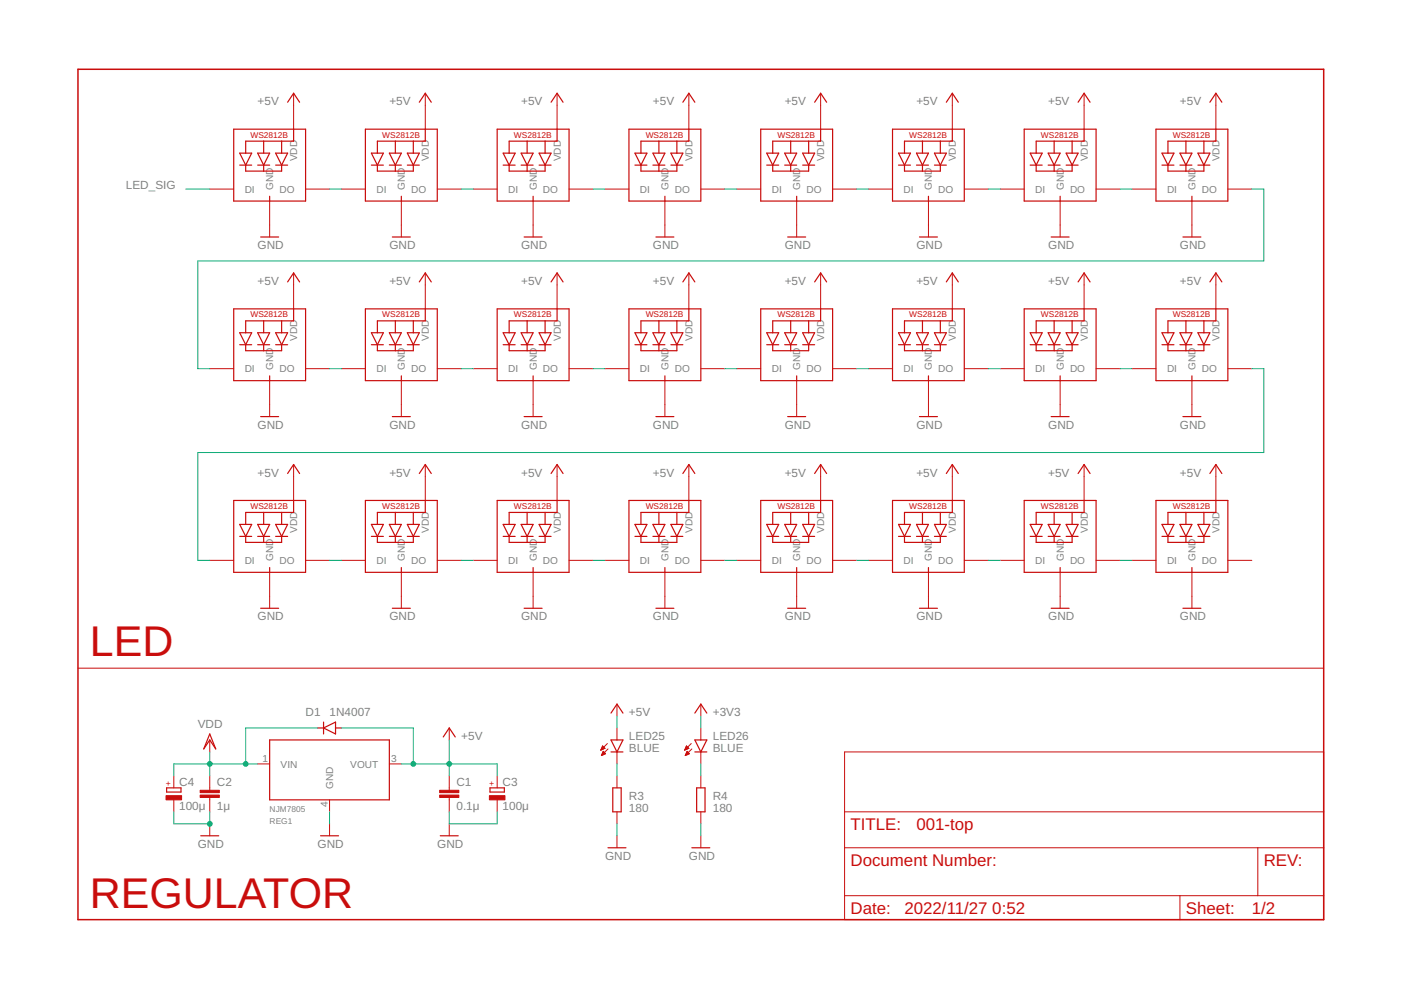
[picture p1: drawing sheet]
<svg xmlns="http://www.w3.org/2000/svg" width="297mm" height="210mm" viewBox="0 0 297 210" stroke-linecap="round" stroke-linejoin="round" font-family="sans-serif">
<g fill="none" stroke="#c90d0c" stroke-width=".21">
<path d="M62.3 19.8v7.6M90.2 19.8v7.6M118.1 19.8v7.6M146 19.8v7.6M174 19.8v7.6M201.9 19.8v7.6M229.8 19.8v7.6M257.8 19.8v7.6M44.5 40.1h5.1M57.2 42.6v7.6M62.3 57.9v7.6M64.8 40.1h5.1"/>
<path d="M72.4 40.1h5.1M85.1 42.6v7.6M90.2 57.9v7.6M92.7 40.1h5.1M100.3 40.1h5.1M113 42.6v7.6M118.1 57.9v7.6M120.6 40.1h5.1M128.3 40.1h5M141 42.6v7.6M146 57.9v7.6M148.6 40.1h5.1"/>
<path d="M156.2 40.1h5.1M168.9 42.6v7.6M174 57.9v7.6M176.5 40.1h5.1M184.1 40.1h5.1M196.8 42.6v7.6M201.9 57.9v7.6M204.4 40.1h5.1M212.1 40.1h5M224.8 42.6v7.6M229.8 57.9v7.6M232.4 40.1h5.1"/>
<path d="M240 40.1h5.1M252.7 42.6v7.6M257.8 57.9v7.6M260.3 40.1h5.1M44.5 78.2h5.1M64.8 78.2h5.1M72.4 78.2h5.1M92.7 78.2h5.1M100.3 78.2h5.1M120.6 78.2h5.1M128.3 78.2h5M148.6 78.2h5.1"/>
<path d="M156.2 78.2h5.1M176.5 78.2h5.1M184.1 78.2h5.1M204.4 78.2h5.1M212.1 78.2h5M232.4 78.2h5.1M240 78.2h5.1M260.3 78.2h5.1M57.2 80.7v7.6M62.3 98.5v7.6M85.1 80.7v7.6M90.2 98.5v7.6"/>
<path d="M113 80.7v7.6M118.1 98.5v7.6M141 80.7v7.6M146 98.5v7.6M168.9 80.7v7.6M174 98.5v7.6M196.8 80.7v7.6M201.9 98.5v7.6M224.8 80.7v7.6M229.8 98.5v7.6M252.7 80.7v7.6M257.8 98.5v7.6"/>
<path d="M44.5 118.8h5.1M64.8 118.8h5.1M72.4 118.8h5.1M92.7 118.8h5.1M100.3 118.8h5.1M120.6 118.8h5.1M128.3 118.8h5M148.6 118.8h5.1M156.2 118.8h5.1M176.5 118.8h5.1M184.1 118.8h5.1M204.4 118.8h5.1"/>
<path d="M212.1 118.8h5M232.4 118.8h5.1M240 118.8h5.1M260.3 118.8h5.1M57.2 121.3v7.7M85.1 121.3v7.7M113 121.3v7.7M141 121.3v7.7M168.9 121.3v7.7M196.8 121.3v7.7M224.8 121.3v7.7M252.7 121.3v7.7"/>
<path d="M16.5 141.7h264.1M44.5 156.9v2.5M95.2 154.3v2.6M127.4 159h.1M127.4 158.9h.3M127.5 158.8h.5M127.6 158.7h.6M127.6 158.6h.6M127.6 159.9h.6M127.7 158.4h.3M127.7 158.3h.2M127.7 159.8h.7"/>
<path d="M127.7 158.2h.1M127.7 159.6h.5M127.8 158.2l.5 .5-.9 .3zM127.8 159.5h.3M127.8 159.4h.2M127.9 159.3l.5 .5-.9 .4zM128.8 157.6l-1.4 1.4M128.9 158.8l-1.4 1.4M130.8 149.3v2.5M130.8 154.3v2.6M130.8 159.4v2.6M145.2 159h.1"/>
<path d="M145.2 158.9h.3M145.3 158.8h.5M145.3 158.7h.7M145.4 158.6h.5M145.4 158.4h.4M145.4 159.9h.6M145.5 158.3h.2M145.5 159.8h.6M145.5 158.2h.1M145.5 159.6h.5M145.5 158.2l.5 .5-.8 .3zM145.6 159.5h.3"/>
<path d="M145.6 159.4h.2M145.7 159.3l.5 .5-.9 .4zM146.6 157.6l-1.4 1.4M146.7 158.8l-1.4 1.4M148.6 149.3v2.5M148.6 154.3v2.6M148.6 159.4v2.6M179.1 159.4h101.5v35.6h-101.5zM36.9 164.5v2.5M36.9 169.6v2.5M44.5 164.5v3.1M44.5 169.1v3"/>
<path d="M44.5 174.7v2.5M54.6 162h2.6M69.9 169.6v2.5M69.9 174.7v2.5M82.5 162h2.6M95.2 164.5v3.1M95.2 169.1v3M95.2 174.7v2.5M105.4 164.5v2.5M105.4 169.6v2.5M127.5 160.1h.2M127.6 160h.4"/>
<path d="M130.8 164.5v2.5M130.8 172.1v2.6M130.8 177.2v2.5M145.3 160.1h.1M145.4 160h.3M148.6 164.5v2.5M148.6 172.1v2.6M148.6 177.2v2.5M179.1 179.7h101.5M179.1 172.1h101.5M266.7 179.7v10.2M179.1 189.9h101.5"/>
<path d="M250.2 189.9v5.1"/>
</g>
<path d="M16.5 14.7h264.1v180.3h-264.1z" fill="none" stroke="#c90d0c" stroke-width=".32"/>
<g fill="none" stroke="#c90d0c" stroke-width=".25">
<path d="M49.6 27.4h15.2v15.2h-15.2zM50.8 32.5h2.6l-1.3 2.5zM50.8 35h2.6M52.1 35v1.3h7.6v-1.3M54.6 32.5h2.6l-1.3 2.5zM54.6 35h2.6M55.9 29.9v2.6M55.9 35v1.3M58.4 32.5h2.6l-1.3 2.5zM58.4 35h2.6M59.7 29.9v2.6M61 21.7l1.3-1.9 1.2 1.9"/>
<path d="M62.3 27.4v2.5h-10.2v2.6M77.5 27.4h15.2v15.2h-15.2zM78.7 32.5h2.6l-1.3 2.5zM78.7 35h2.6M80 35v1.3h7.6v-1.3M82.5 32.5h2.6l-1.3 2.5zM82.5 35h2.6M83.8 29.9v2.6M83.8 35v1.3M86.4 32.5h2.5l-1.3 2.5zM86.4 35h2.5M87.6 29.9v2.6"/>
<path d="M88.9 21.7l1.3-1.9 1.2 1.9M90.2 27.4v2.5h-10.2v2.6M105.4 27.4h15.2v15.2h-15.2zM106.7 32.5h2.5l-1.3 2.5zM106.7 35h2.5M107.9 35v1.3h7.7v-1.3M110.5 32.5h2.5l-1.2 2.5zM110.5 35h2.5M111.8 29.9v2.6M111.8 35v1.3M114.3 32.5h2.5l-1.2 2.5zM114.3 35h2.5"/>
<path d="M115.6 29.9v2.6M116.8 21.7l1.3-1.9 1.3 1.9M118.1 27.4v2.5h-10.2v2.6M133.3 27.4h15.3v15.2h-15.3zM134.6 32.5h2.6l-1.3 2.5zM134.6 35h2.6M135.9 35v1.3h7.6v-1.3M138.4 32.5h2.6l-1.3 2.5zM138.4 35h2.6M139.7 29.9v2.6M139.7 35v1.3M142.2 32.5h2.6l-1.3 2.5z"/>
<path d="M142.2 35h2.6M143.5 29.9v2.6M144.8 21.7l1.2-1.9 1.3 1.9M146 27.4v2.5h-10.1v2.6M161.3 27.4h15.2v15.2h-15.2zM162.6 32.5h2.5l-1.3 2.5zM162.6 35h2.5M163.8 35v1.3h7.6v-1.3M166.4 32.5h2.5l-1.3 2.5zM166.4 35h2.5M167.6 29.9v2.6M167.6 35v1.3"/>
<path d="M170.2 32.5h2.5l-1.3 2.5zM170.2 35h2.5M171.4 29.9v2.6M172.7 21.7l1.3-1.9 1.3 1.9M174 27.4v2.5h-10.2v2.6M189.2 27.4h15.2v15.2h-15.2zM190.5 32.5h2.5l-1.2 2.5zM190.5 35h2.5M191.8 35v1.3h7.6v-1.3M194.3 32.5h2.5l-1.2 2.5zM194.3 35h2.5M195.6 29.9v2.6"/>
<path d="M195.6 35v1.3M198.1 32.5h2.5l-1.2 2.5zM198.1 35h2.5M199.4 29.9v2.6M200.6 21.7l1.3-1.9 1.3 1.9M201.9 27.4v2.5h-10.1v2.6M217.1 27.4h15.3v15.2h-15.3zM218.4 32.5h2.6l-1.3 2.5zM218.4 35h2.6M219.7 35v1.3h7.6v-1.3M222.2 32.5h2.6l-1.3 2.5zM222.2 35h2.6"/>
<path d="M223.5 29.9v2.6M223.5 35v1.3M226 32.5h2.6l-1.3 2.5zM226 35h2.6M227.3 29.9v2.6M228.6 21.7l1.2-1.9 1.3 1.9M229.8 27.4v2.5h-10.1v2.6M245.1 27.4h15.2v15.2h-15.2zM246.4 32.5h2.5l-1.3 2.5zM246.4 35h2.5M247.6 35v1.3h7.6v-1.3M250.2 32.5h2.5l-1.3 2.5z"/>
<path d="M250.2 35h2.5M251.4 29.9v2.6M251.4 35v1.3M254 32.5h2.5l-1.3 2.5zM254 35h2.5M255.2 29.9v2.6M256.5 21.7l1.3-1.9 1.3 1.9M257.8 27.4v2.5h-10.2v2.6M55.3 50.2h3.8M57.2 41.6v1M61 59.8l1.3-1.9 1.2 1.9M83.2 50.2h3.8"/>
<path d="M85.1 41.6v1M88.9 59.8l1.3-1.9 1.2 1.9M111.1 50.2h3.8M113 41.6v1M116.8 59.8l1.3-1.9 1.3 1.9M139.1 50.2h3.8M141 41.6v1M144.8 59.8l1.2-1.9 1.3 1.9M167 50.2h3.8M168.9 41.6v1M172.7 59.8l1.3-1.9 1.3 1.9M194.9 50.2h3.9"/>
<path d="M196.8 41.6v1M200.6 59.8l1.3-1.9 1.3 1.9M222.9 50.2h3.8M224.8 41.6v1M228.6 59.8l1.2-1.9 1.3 1.9M250.8 50.2h3.8M252.7 41.6v1M256.5 59.8l1.3-1.9 1.3 1.9M49.6 65.5h15.2v15.2h-15.2zM50.8 70.5h2.6l-1.3 2.6zM50.8 73.1h2.6M52.1 73.1v1.3h7.6v-1.3"/>
<path d="M54.6 70.5h2.6l-1.3 2.6zM54.6 73.1h2.6M55.9 68v2.5M55.9 73.1v1.3M57.2 79.7v1M58.4 70.5h2.6l-1.3 2.6zM58.4 73.1h2.6M59.7 68v2.5M62.3 65.5v2.5h-10.2v2.5M77.5 65.5h15.2v15.2h-15.2zM78.7 70.5h2.6l-1.3 2.6zM78.7 73.1h2.6"/>
<path d="M80 73.1v1.3h7.6v-1.3M82.5 70.5h2.6l-1.3 2.6zM82.5 73.1h2.6M83.8 68v2.5M83.8 73.1v1.3M85.1 79.7v1M86.4 70.5h2.5l-1.3 2.6zM86.4 73.1h2.5M87.6 68v2.5M90.2 65.5v2.5h-10.2v2.5M105.4 65.5h15.2v15.2h-15.2zM106.7 70.5h2.5l-1.3 2.6z"/>
<path d="M106.7 73.1h2.5M107.9 73.1v1.3h7.7v-1.3M110.5 70.5h2.5l-1.2 2.6zM110.5 73.1h2.5M111.8 68v2.5M111.8 73.1v1.3M113 79.7v1M114.3 70.5h2.5l-1.2 2.6zM114.3 73.1h2.5M115.6 68v2.5M118.1 65.5v2.5h-10.2v2.5M133.3 65.5h15.3v15.2h-15.3z"/>
<path d="M134.6 70.5h2.6l-1.3 2.6zM134.6 73.1h2.6M135.9 73.1v1.3h7.6v-1.3M138.4 70.5h2.6l-1.3 2.6zM138.4 73.1h2.6M139.7 68v2.5M139.7 73.1v1.3M141 79.7v1M142.2 70.5h2.6l-1.3 2.6zM142.2 73.1h2.6M143.5 68v2.5M146 65.5v2.5h-10.1v2.5"/>
<path d="M161.3 65.5h15.2v15.2h-15.2zM162.6 70.5h2.5l-1.3 2.6zM162.6 73.1h2.5M163.8 73.1v1.3h7.6v-1.3M166.4 70.5h2.5l-1.3 2.6zM166.4 73.1h2.5M167.6 68v2.5M167.6 73.1v1.3M168.9 79.7v1M170.2 70.5h2.5l-1.3 2.6zM170.2 73.1h2.5M171.4 68v2.5"/>
<path d="M174 65.5v2.5h-10.2v2.5M189.2 65.5h15.2v15.2h-15.2zM190.5 70.5h2.5l-1.2 2.6zM190.5 73.1h2.5M191.8 73.1v1.3h7.6v-1.3M194.3 70.5h2.5l-1.2 2.6zM194.3 73.1h2.5M195.6 68v2.5M195.6 73.1v1.3M196.8 79.7v1M198.1 70.5h2.5l-1.2 2.6zM198.1 73.1h2.5"/>
<path d="M199.4 68v2.5M201.9 65.5v2.5h-10.1v2.5M217.1 65.5h15.3v15.2h-15.3zM218.4 70.5h2.6l-1.3 2.6zM218.4 73.1h2.6M219.7 73.1v1.3h7.6v-1.3M222.2 70.5h2.6l-1.3 2.6zM222.2 73.1h2.6M223.5 68v2.5M223.5 73.1v1.3M224.8 79.7v1M226 70.5h2.6l-1.3 2.6z"/>
<path d="M226 73.1h2.6M227.3 68v2.5M229.8 65.5v2.5h-10.1v2.5M245.1 65.5h15.2v15.2h-15.2zM246.4 70.5h2.5l-1.3 2.6zM246.4 73.1h2.5M247.6 73.1v1.3h7.6v-1.3M250.2 70.5h2.5l-1.3 2.6zM250.2 73.1h2.5M251.4 68v2.5M251.4 73.1v1.3M252.7 79.7v1"/>
<path d="M254 70.5h2.5l-1.3 2.6zM254 73.1h2.5M255.2 68v2.5M257.8 65.5v2.5h-10.2v2.5M55.3 88.3h3.8M83.2 88.3h3.8M111.1 88.3h3.8M139.1 88.3h3.8M167 88.3h3.8M194.9 88.3h3.9M222.9 88.3h3.8M250.8 88.3h3.8"/>
<path d="M49.6 106.1h15.2v15.2h-15.2zM50.8 111.2h2.6l-1.3 2.5zM50.8 113.7h2.6M52.1 113.7v1.3h7.6v-1.3M54.6 111.2h2.6l-1.3 2.5zM54.6 113.7h2.6M55.9 108.6v2.6M55.9 113.7v1.3M58.4 111.2h2.6l-1.3 2.5zM58.4 113.7h2.6M59.7 108.6v2.6M61 100.4l1.3-1.9 1.2 1.9"/>
<path d="M62.3 106.1v2.5h-10.2v2.6M77.5 106.1h15.2v15.2h-15.2zM78.7 111.2h2.6l-1.3 2.5zM78.7 113.7h2.6M80 113.7v1.3h7.6v-1.3M82.5 111.2h2.6l-1.3 2.5zM82.5 113.7h2.6M83.8 108.6v2.6M83.8 113.7v1.3M86.4 111.2h2.5l-1.3 2.5zM86.4 113.7h2.5M87.6 108.6v2.6"/>
<path d="M88.9 100.4l1.3-1.9 1.2 1.9M90.2 106.1v2.5h-10.2v2.6M105.4 106.1h15.2v15.2h-15.2zM106.7 111.2h2.5l-1.3 2.5zM106.7 113.7h2.5M107.9 113.7v1.3h7.7v-1.3M110.5 111.2h2.5l-1.2 2.5zM110.5 113.7h2.5M111.8 108.6v2.6M111.8 113.7v1.3M114.3 111.2h2.5l-1.2 2.5zM114.3 113.7h2.5"/>
<path d="M115.6 108.6v2.6M116.8 100.4l1.3-1.9 1.3 1.9M118.1 106.1v2.5h-10.2v2.6M133.3 106.1h15.3v15.2h-15.3zM134.6 111.2h2.6l-1.3 2.5zM134.6 113.7h2.6M135.9 113.7v1.3h7.6v-1.3M138.4 111.2h2.6l-1.3 2.5zM138.4 113.7h2.6M139.7 108.6v2.6M139.7 113.7v1.3M142.2 111.2h2.6l-1.3 2.5z"/>
<path d="M142.2 113.7h2.6M143.5 108.6v2.6M144.8 100.4l1.2-1.9 1.3 1.9M146 106.1v2.5h-10.1v2.6M161.3 106.1h15.2v15.2h-15.2zM162.6 111.2h2.5l-1.3 2.5zM162.6 113.7h2.5M163.8 113.7v1.3h7.6v-1.3M166.4 111.2h2.5l-1.3 2.5zM166.4 113.7h2.5M167.6 108.6v2.6M167.6 113.7v1.3"/>
<path d="M170.2 111.2h2.5l-1.3 2.5zM170.2 113.7h2.5M171.4 108.6v2.6M172.7 100.4l1.3-1.9 1.3 1.9M174 106.1v2.5h-10.2v2.6M189.2 106.1h15.2v15.2h-15.2zM190.5 111.2h2.5l-1.2 2.5zM190.5 113.7h2.5M191.8 113.7v1.3h7.6v-1.3M194.3 111.2h2.5l-1.2 2.5zM194.3 113.7h2.5M195.6 108.6v2.6"/>
<path d="M195.6 113.7v1.3M198.1 111.2h2.5l-1.2 2.5zM198.1 113.7h2.5M199.4 108.6v2.6M200.6 100.4l1.3-1.9 1.3 1.9M201.9 106.1v2.5h-10.1v2.6M217.1 106.1h15.3v15.2h-15.3zM218.4 111.2h2.6l-1.3 2.5zM218.4 113.7h2.6M219.7 113.7v1.3h7.6v-1.3M222.2 111.2h2.6l-1.3 2.5zM222.2 113.7h2.6"/>
<path d="M223.5 108.6v2.6M223.5 113.7v1.3M226 111.2h2.6l-1.3 2.5zM226 113.7h2.6M227.3 108.6v2.6M228.6 100.4l1.2-1.9 1.3 1.9M229.8 106.1v2.5h-10.1v2.6M245.1 106.1h15.2v15.2h-15.2zM246.4 111.2h2.5l-1.3 2.5zM246.4 113.7h2.5M247.6 113.7v1.3h7.6v-1.3M250.2 111.2h2.5l-1.3 2.5z"/>
<path d="M250.2 113.7h2.5M251.4 108.6v2.6M251.4 113.7v1.3M254 111.2h2.5l-1.3 2.5zM254 113.7h2.5M255.2 108.6v2.6M256.5 100.4l1.3-1.9 1.3 1.9M257.8 106.1v2.5h-10.2v2.6M55.3 129h3.8M57.2 120.3v1M83.2 129h3.8M85.1 120.3v1"/>
<path d="M111.1 129h3.8M113 120.3v1M139.1 129h3.8M141 120.3v1M167 129h3.8M168.9 120.3v1M194.9 129h3.9M196.8 120.3v1M222.9 129h3.8M224.8 120.3v1M250.8 129h3.8M252.7 120.3v1"/>
<path d="M44.5 155.6l1.2 3.2-1.2-1.9-1.3 1.9zM57.2 156.9h25.3v12.7h-25.3zM67.3 154.3h1.3M68.6 154.3l2.5-1.2v2.5zM68.6 153.1v2.5M71.1 154.3h1.3M94 156.3l1.2-2 1.3 2M129.5 156.9h2.6l-1.3 2.5zM129.5 151.2l1.3-1.9 1.3 1.9M129.5 159.4h2.6M147.3 156.9h2.6l-1.3 2.5zM147.3 159.4h2.6"/>
<path d="M147.3 151.2l1.3-1.9 1.3 1.9M35.3 167h3.1v.9h-3.1zM42.6 177.2h3.8M68 177.2h3.8M93.3 177.2h3.9M103.9 167h3v.9h-3zM128.9 179.7h3.8M129.9 167h1.8v5.1h-1.8zM146.7 179.7h3.8M147.7 167h1.8v5.1h-1.8z"/>
</g>
<g fill="#c90d0c" stroke="#c90d0c" stroke-width=".21">
<path d="M93.2 168.6h4.1v.5h-4.1z"/>
<path d="M93.2 167.6h4.1v.5h-4.1z"/>
<path d="M42.4 168.6h4.1v.5h-4.1z"/>
<path d="M42.4 167.6h4.1v.5h-4.1z"/>
<path d="M103.8 168.7h3.3v.9h-3.3z"/>
<path d="M35.2 168.7h3.3v.9h-3.3z"/>
</g>
<g fill="none" stroke="#0dab76" stroke-width=".21">
<path d="M39.4 40.1h5.1M69.9 40.1h2.5M97.8 40.1h2.5M125.7 40.1h2.6M153.7 40.1h2.5M181.6 40.1h2.5M209.5 40.1h2.6M237.5 40.1h2.5M265.4 40.1h2.5v15.2h-226v22.9h2.6M69.9 78.2h2.5M97.8 78.2h2.5M125.7 78.2h2.6"/>
<path d="M153.7 78.2h2.5M181.6 78.2h2.5M209.5 78.2h2.6M237.5 78.2h2.5M265.4 78.2h2.5v17.7h-226v22.9h2.6M69.9 118.8h2.5M97.8 118.8h2.5M125.7 118.8h2.6M153.7 118.8h2.5M181.6 118.8h2.5M209.5 118.8h2.6M237.5 118.8h2.5"/>
<path d="M44.5 159.4v5.1M67.3 154.3h-15.2v7.7M72.4 154.3h15.2v7.7M95.2 156.9v7.6M130.8 151.8v2.5M148.6 151.8v2.5M36.9 172.1v2.6h7.6v-2.6M54.6 162h-17.7v2.5M69.9 172.1v2.6M85.1 162h20.3v2.5M95.2 172.1v2.6h10.2v-2.6M130.8 162v2.5"/>
<path d="M130.8 174.7v2.5M148.6 162v2.5M148.6 174.7v2.5"/>
</g>
<g fill="#0dab76" stroke="#0dab76" stroke-width=".21">
<circle cx="44.5" cy="174.7" r=".51"/>
<circle cx="87.6" cy="162" r=".51"/>
<circle cx="95.2" cy="162" r=".51"/>
<circle cx="52.1" cy="162" r=".51"/>
<circle cx="44.5" cy="162" r=".51"/>
</g>
<g font-size="9.1" fill="#c90d0c">
<text x="19.1" y="139.1">LED</text>
<text x="19.1" y="192.4">REGULATOR</text>
</g>
<g font-size="3.6" fill="#c90d0c">
<text x="180.3" y="175.9">TITLE:</text>
<text x="194.3" y="175.9">001-top</text>
<text x="180.3" y="183.6">Document Number:</text>
<text x="267.9" y="183.6">REV:</text>
<text x="180.3" y="193.7">Date:</text>
<text x="191.8" y="193.7">2022/11/27</text>
<text x="210.4" y="193.7">0:52</text>
<text x="251.4" y="193.7">Sheet:</text>
<text x="265.4" y="193.7">1/2</text>
</g>
<g font-size="2.5" fill="#808080">
<text x="54.6" y="22.3">+5V</text>
<text x="82.6" y="22.3">+5V</text>
<text x="110.5" y="22.3">+5V</text>
<text x="138.4" y="22.3">+5V</text>
<text x="166.4" y="22.3">+5V</text>
<text x="194.3" y="22.3">+5V</text>
<text x="222.2" y="22.3">+5V</text>
<text x="250.2" y="22.3">+5V</text>
<text x="26.7" y="40.1">LED_SIG</text>
<text x="54.6" y="52.8">GND</text>
<text x="82.6" y="52.8">GND</text>
<text x="110.5" y="52.8">GND</text>
<text x="138.4" y="52.8">GND</text>
<text x="166.4" y="52.8">GND</text>
<text x="194.3" y="52.8">GND</text>
<text x="222.2" y="52.8">GND</text>
<text x="250.2" y="52.8">GND</text>
<text x="54.6" y="60.4">+5V</text>
<text x="82.6" y="60.4">+5V</text>
<text x="110.5" y="60.4">+5V</text>
<text x="138.4" y="60.4">+5V</text>
<text x="166.4" y="60.4">+5V</text>
<text x="194.3" y="60.4">+5V</text>
<text x="222.2" y="60.4">+5V</text>
<text x="250.2" y="60.4">+5V</text>
<text x="54.6" y="90.9">GND</text>
<text x="82.6" y="90.9">GND</text>
<text x="110.5" y="90.9">GND</text>
<text x="138.4" y="90.9">GND</text>
<text x="166.4" y="90.9">GND</text>
<text x="194.3" y="90.9">GND</text>
<text x="222.2" y="90.9">GND</text>
<text x="250.2" y="90.9">GND</text>
<text x="54.6" y="101">+5V</text>
<text x="82.6" y="101">+5V</text>
<text x="110.5" y="101">+5V</text>
<text x="138.4" y="101">+5V</text>
<text x="166.4" y="101">+5V</text>
<text x="194.3" y="101">+5V</text>
<text x="222.2" y="101">+5V</text>
<text x="250.2" y="101">+5V</text>
<text x="54.6" y="131.5">GND</text>
<text x="82.6" y="131.5">GND</text>
<text x="110.5" y="131.5">GND</text>
<text x="138.4" y="131.5">GND</text>
<text x="166.4" y="131.5">GND</text>
<text x="194.3" y="131.5">GND</text>
<text x="222.2" y="131.5">GND</text>
<text x="250.2" y="131.5">GND</text>
<text x="41.9" y="154.4">VDD</text>
<text x="64.8" y="151.8">D1</text>
<text x="69.9" y="151.8">1N4007</text>
<text x="133.4" y="151.8">+5V</text>
<text x="151.1" y="151.8">+3V3</text>
<text x="97.8" y="156.9">+5V</text>
<text x="133.4" y="159.4">BLUE</text>
<text x="133.4" y="156.9">LED25</text>
<text x="151.1" y="159.4">BLUE</text>
<text x="151.1" y="156.9">LED26</text>
<text x="38" y="166.6">C4</text>
<text x="46" y="166.7">C2</text>
<text x="96.8" y="166.7">C1</text>
<text x="106.6" y="166.6">C3</text>
<text x="38" y="171.7">100μ</text>
<text x="46" y="171.8">1μ</text>
<text x="96.8" y="171.8">0.1μ</text>
<text x="106.6" y="171.7">100μ</text>
<text x="133.4" y="172.1">180</text>
<text x="133.4" y="169.6">R3</text>
<text x="151.1" y="172.1">180</text>
<text x="151.1" y="169.6">R4</text>
<text x="41.9" y="179.8">GND</text>
<text x="67.3" y="179.8">GND</text>
<text x="92.7" y="179.8">GND</text>
<text x="128.3" y="182.3">GND</text>
<text x="146" y="182.3">GND</text>
</g>
<g font-size="2.1" fill="#808080">
<text x="63" y="34.2" transform="rotate(-90 63 34.2)">VDD</text>
<text x="90.9" y="34.2" transform="rotate(-90 90.9 34.2)">VDD</text>
<text x="118.9" y="34.2" transform="rotate(-90 118.9 34.2)">VDD</text>
<text x="146.8" y="34.2" transform="rotate(-90 146.8 34.2)">VDD</text>
<text x="174.7" y="34.2" transform="rotate(-90 174.7 34.2)">VDD</text>
<text x="202.7" y="34.2" transform="rotate(-90 202.7 34.2)">VDD</text>
<text x="230.6" y="34.2" transform="rotate(-90 230.6 34.2)">VDD</text>
<text x="258.6" y="34.2" transform="rotate(-90 258.6 34.2)">VDD</text>
<text x="51.9" y="40.8">DI</text>
<text x="57.9" y="40.3" transform="rotate(-90 57.9 40.3)">GND</text>
<text x="59.3" y="40.8">DO</text>
<text x="79.8" y="40.8">DI</text>
<text x="85.9" y="40.3" transform="rotate(-90 85.9 40.3)">GND</text>
<text x="87.2" y="40.8">DO</text>
<text x="107.8" y="40.8">DI</text>
<text x="113.8" y="40.3" transform="rotate(-90 113.8 40.3)">GND</text>
<text x="115.1" y="40.8">DO</text>
<text x="135.7" y="40.8">DI</text>
<text x="141.7" y="40.3" transform="rotate(-90 141.7 40.3)">GND</text>
<text x="143.1" y="40.8">DO</text>
<text x="163.6" y="40.8">DI</text>
<text x="169.7" y="40.3" transform="rotate(-90 169.7 40.3)">GND</text>
<text x="171" y="40.8">DO</text>
<text x="191.6" y="40.8">DI</text>
<text x="197.6" y="40.3" transform="rotate(-90 197.6 40.3)">GND</text>
<text x="198.9" y="40.8">DO</text>
<text x="219.5" y="40.8">DI</text>
<text x="225.5" y="40.3" transform="rotate(-90 225.5 40.3)">GND</text>
<text x="226.9" y="40.8">DO</text>
<text x="247.4" y="40.8">DI</text>
<text x="253.5" y="40.3" transform="rotate(-90 253.5 40.3)">GND</text>
<text x="254.8" y="40.8">DO</text>
<text x="63" y="72.3" transform="rotate(-90 63 72.3)">VDD</text>
<text x="90.9" y="72.3" transform="rotate(-90 90.9 72.3)">VDD</text>
<text x="118.9" y="72.3" transform="rotate(-90 118.9 72.3)">VDD</text>
<text x="146.8" y="72.3" transform="rotate(-90 146.8 72.3)">VDD</text>
<text x="174.7" y="72.3" transform="rotate(-90 174.7 72.3)">VDD</text>
<text x="202.7" y="72.3" transform="rotate(-90 202.7 72.3)">VDD</text>
<text x="230.6" y="72.3" transform="rotate(-90 230.6 72.3)">VDD</text>
<text x="258.6" y="72.3" transform="rotate(-90 258.6 72.3)">VDD</text>
<text x="51.9" y="78.9">DI</text>
<text x="57.9" y="78.4" transform="rotate(-90 57.9 78.4)">GND</text>
<text x="59.3" y="78.9">DO</text>
<text x="79.8" y="78.9">DI</text>
<text x="85.9" y="78.4" transform="rotate(-90 85.9 78.4)">GND</text>
<text x="87.2" y="78.9">DO</text>
<text x="107.8" y="78.9">DI</text>
<text x="113.8" y="78.4" transform="rotate(-90 113.8 78.4)">GND</text>
<text x="115.1" y="78.9">DO</text>
<text x="135.7" y="78.9">DI</text>
<text x="141.7" y="78.4" transform="rotate(-90 141.7 78.4)">GND</text>
<text x="143.1" y="78.9">DO</text>
<text x="163.6" y="78.9">DI</text>
<text x="169.7" y="78.4" transform="rotate(-90 169.7 78.4)">GND</text>
<text x="171" y="78.9">DO</text>
<text x="191.6" y="78.9">DI</text>
<text x="197.6" y="78.4" transform="rotate(-90 197.6 78.4)">GND</text>
<text x="198.9" y="78.9">DO</text>
<text x="219.5" y="78.9">DI</text>
<text x="225.5" y="78.4" transform="rotate(-90 225.5 78.4)">GND</text>
<text x="226.9" y="78.9">DO</text>
<text x="247.4" y="78.9">DI</text>
<text x="253.5" y="78.4" transform="rotate(-90 253.5 78.4)">GND</text>
<text x="254.8" y="78.9">DO</text>
<text x="63" y="113" transform="rotate(-90 63 113)">VDD</text>
<text x="90.9" y="113" transform="rotate(-90 90.9 113)">VDD</text>
<text x="118.9" y="113" transform="rotate(-90 118.9 113)">VDD</text>
<text x="146.8" y="113" transform="rotate(-90 146.8 113)">VDD</text>
<text x="174.7" y="113" transform="rotate(-90 174.7 113)">VDD</text>
<text x="202.7" y="113" transform="rotate(-90 202.7 113)">VDD</text>
<text x="230.6" y="113" transform="rotate(-90 230.6 113)">VDD</text>
<text x="258.6" y="113" transform="rotate(-90 258.6 113)">VDD</text>
<text x="51.9" y="119.6">DI</text>
<text x="57.9" y="119" transform="rotate(-90 57.9 119)">GND</text>
<text x="59.3" y="119.6">DO</text>
<text x="79.8" y="119.6">DI</text>
<text x="85.9" y="119" transform="rotate(-90 85.9 119)">GND</text>
<text x="87.2" y="119.6">DO</text>
<text x="107.8" y="119.6">DI</text>
<text x="113.8" y="119" transform="rotate(-90 113.8 119)">GND</text>
<text x="115.1" y="119.6">DO</text>
<text x="135.7" y="119.6">DI</text>
<text x="141.7" y="119" transform="rotate(-90 141.7 119)">GND</text>
<text x="143.1" y="119.6">DO</text>
<text x="163.6" y="119.6">DI</text>
<text x="169.7" y="119" transform="rotate(-90 169.7 119)">GND</text>
<text x="171" y="119.6">DO</text>
<text x="191.6" y="119.6">DI</text>
<text x="197.6" y="119" transform="rotate(-90 197.6 119)">GND</text>
<text x="198.9" y="119.6">DO</text>
<text x="219.5" y="119.6">DI</text>
<text x="225.5" y="119" transform="rotate(-90 225.5 119)">GND</text>
<text x="226.9" y="119.6">DO</text>
<text x="247.4" y="119.6">DI</text>
<text x="253.5" y="119" transform="rotate(-90 253.5 119)">GND</text>
<text x="254.8" y="119.6">DO</text>
<text x="55.6" y="161.6">1</text>
<text x="82.9" y="161.6">3</text>
<text x="59.5" y="162.7">VIN</text>
<text x="70.6" y="167.3" transform="rotate(-90 70.6 167.3)">GND</text>
<text x="74.3" y="162.7">VOUT</text>
<text x="69.5" y="171.1" transform="rotate(-90 69.5 171.1)">4</text>
</g>
<g font-size="1.8" fill="#c90d0c">
<text x="53.1" y="29.2">WS2812B</text>
<text x="81" y="29.2">WS2812B</text>
<text x="109" y="29.2">WS2812B</text>
<text x="136.9" y="29.2">WS2812B</text>
<text x="164.8" y="29.2">WS2812B</text>
<text x="192.8" y="29.2">WS2812B</text>
<text x="220.7" y="29.2">WS2812B</text>
<text x="248.6" y="29.2">WS2812B</text>
<text x="53.1" y="67.3">WS2812B</text>
<text x="81" y="67.3">WS2812B</text>
<text x="109" y="67.3">WS2812B</text>
<text x="136.9" y="67.3">WS2812B</text>
<text x="164.8" y="67.3">WS2812B</text>
<text x="192.8" y="67.3">WS2812B</text>
<text x="220.7" y="67.3">WS2812B</text>
<text x="248.6" y="67.3">WS2812B</text>
<text x="53.1" y="107.9">WS2812B</text>
<text x="81" y="107.9">WS2812B</text>
<text x="109" y="107.9">WS2812B</text>
<text x="136.9" y="107.9">WS2812B</text>
<text x="164.8" y="107.9">WS2812B</text>
<text x="192.8" y="107.9">WS2812B</text>
<text x="220.7" y="107.9">WS2812B</text>
<text x="248.6" y="107.9">WS2812B</text>
<text x="36.3" y="166.6" transform="rotate(-90 36.3 166.6)">+</text>
<text x="104.8" y="166.6" transform="rotate(-90 104.8 166.6)">+</text>
</g>
<g font-size="1.8" fill="#808080">
<text x="57.2" y="172.1">NJM7805</text>
<text x="57.2" y="174.7">REG1</text>
</g>
</svg>
